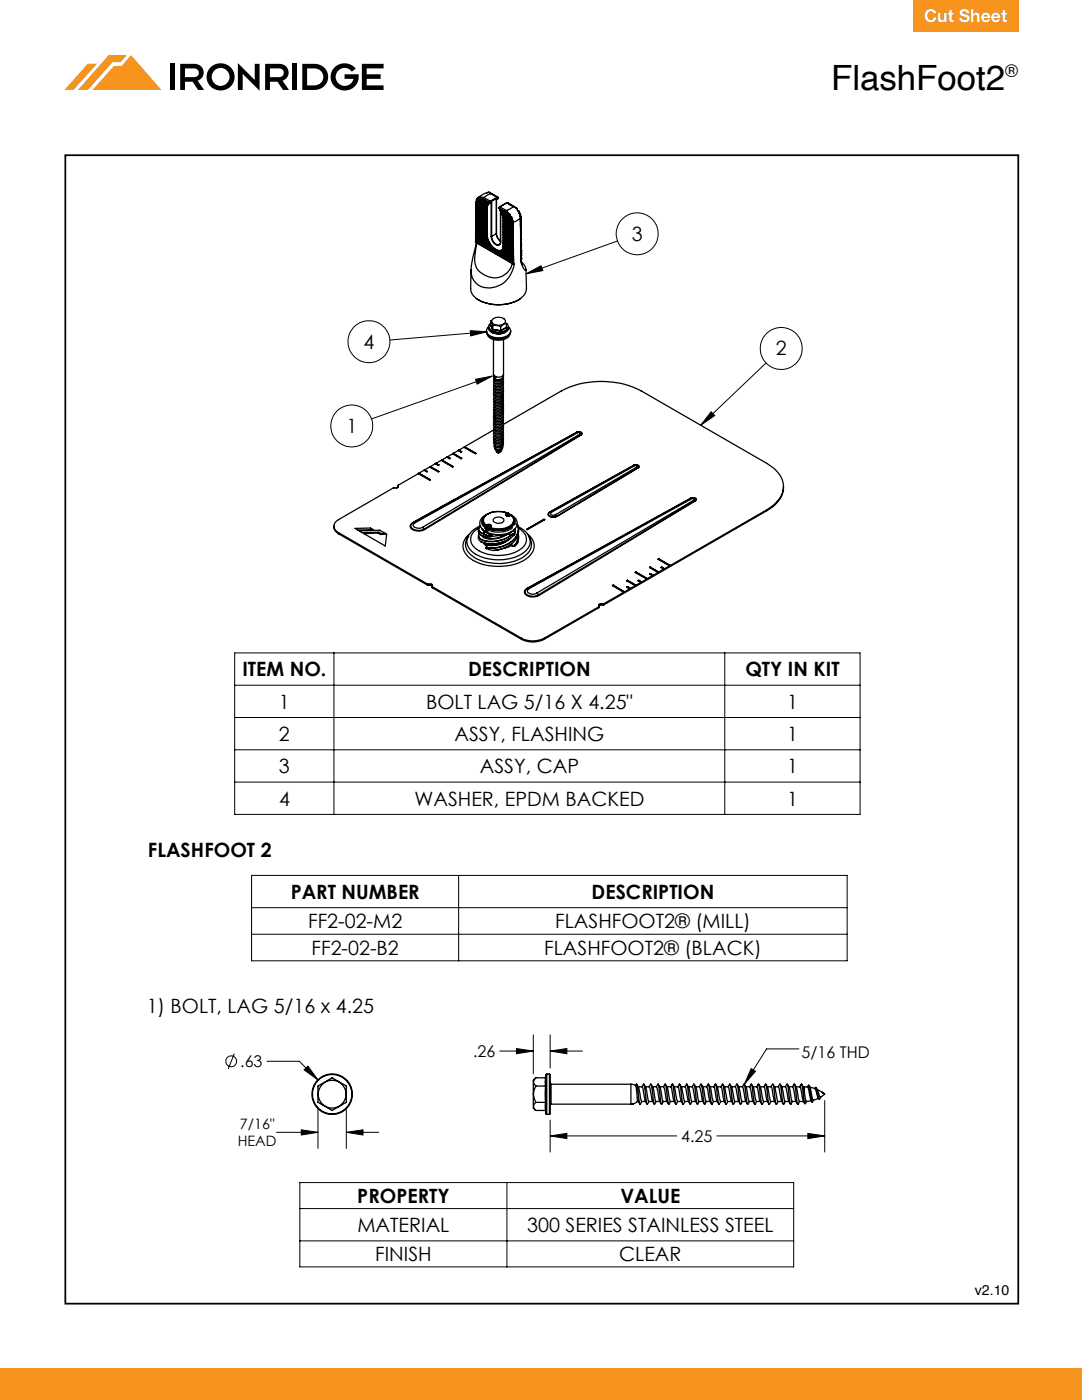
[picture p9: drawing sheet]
<svg xmlns="http://www.w3.org/2000/svg" width="216mm" height="279mm" viewBox="0 0 216 279" stroke-linecap="round" stroke-linejoin="round" font-family="sans-serif">
<g fill="#f7941e">
<path d="M182.2 -.1h21v6.5h-21z"/>
<path d="M-.1 273h216v6.4h-216z"/>
</g>
<g fill="#000">
<path d="M34 12.7h.9v5.3h-.9zM47.5 12.6l3.3 3.4v-3.3h1v5.4l-3.4-3.4v3.3h-.9zM58.3 12.7h.9v5.3h-.9zM66.6 13.6a2.86 2.86 0 0 1 4.4 .1l-.8 .6a1.79 1.79 0 0 0-2.8 0 1.79 1.79 0 0 0 .6 2.7 1.79 1.79 0 0 0 2.5-1.3h-1.7v-.9h2.8a2.79 2.79 0 0 1-3.4 3.2 2.79 2.79 0 0 1-1.6-4.4zM72.2 12.7h4.3v1h-3.3v1.1h2.7v.9h-2.7v1.3h3.3v1h-4.3z"/>
<path d="M36.9 13.7v1.7h1.8a.88 .88 0 0 0 1-.9 .88 .88 0 0 0-1-.8zM36 12.7h2.8a1.72 1.72 0 0 1 1.8 1.4 1.72 1.72 0 0 1-1.2 2l1.3 1.9h-1.2l-1.1-1.7h-1.5v1.7h-.9z"/>
<path d="M42.2 15.3a1.8 1.8 0 0 0 3.6 0 1.8 1.8 0 0 0-3.6 0zM41.2 15.3a2.8 2.8 0 0 1 5.6 0 2.8 2.8 0 0 1-5.6 0z"/>
<path d="M53.9 13.7v1.7h1.7a.88 .88 0 0 0 1-.9 .88 .88 0 0 0-1-.8zM52.9 12.7h2.8a1.72 1.72 0 0 1 1.9 1.4 1.72 1.72 0 0 1-1.2 2l1.3 1.9h-1.2l-1.1-1.7h-1.5v1.7h-1z"/>
<path d="M61.3 13.7v3.3a2.79 2.79 0 0 0 3-.8 1.7 1.7 0 0 0-1.6-2.5zM60.3 12.7h2.4a2.61 2.61 0 0 1 2.8 2.6 2.61 2.61 0 0 1-2.8 2.7h-2.4z"/>
</g>
<path d="M17.5 12.7l-4.6 5.3h1.7l4.8-5.3zM21.7 11l-6.1 7h1.9l5-5.6h1.5l1.3-1.4zM22.8 13.2h1.5l1.9-2.2 6 7h-13.7z" fill="#f7941e"/>
<g fill="none" stroke="#000" stroke-width=".25">
<path d="M95.1 39.9h.1M95.1 39.9l2 1.2M95.1 39.9l1.9 1.1M95.1 40l-.1 .2M95.2 39.6l2 1.2M95.2 39.7h.1M95.2 39.7l2 1.2M95.2 39.7l-.1 .2M95.3 39.5l2.1 1.2M95.3 39.5l-.1 .1M95.4 39.5l2.1 1.2M95.4 39.5h.1"/>
<path d="M95.4 39.4l-.1 .1M95.4 39.5l2.1 1.1M95.4 39.4v.1M95.6 39.3l.2 .1M95.6 39.3l2.1 1.2M95.6 39.3l-.2 .2M95.8 39.4h.1M95.8 39.4l1.9 1.1M95.9 39.4h.7M95.9 39.4l1.8 1.1M96.6 39.4l1.2 .7M97.1 38.5l-1.7 .9"/>
<path d="M97.1 38.5h.1M97.6 38.4l-.5 .1M97.6 38.4l.3 .2M97.6 38.4l1.9 1M97.9 38.6l-1.3 .8M97.9 38.6l1.3 .8M99 39.9h.1M99 39.9v6.7M99.1 39.8v.1M99.1 39.9l-.1 6.7M99.2 39.4h.2M99.2 39.4l-1.4 .7"/>
<path d="M99.4 39.4l-1.6 1M99.4 39.4h.1M99.5 39.4l-.5 .5M94 53.8l-.1 3.7a3.6 3.6 0 0 0 3.1 2.9 7.9 7.9 0 0 0 7.4-1.3 2.35 2.35 0 0 0 .7-1.6l-.2-3.6M94.9 47.1l2.6 1.5M94.9 47.4h.1M94.9 47.7l3 1.8M94.9 48l7.4 4.3M94.9 48.3h.1M94.9 47.4l2.5 1.5M94.9 48.3l7.4 4.3M94.9 46.8l2.1 1.2"/>
<path d="M94.9 47.7l2.9 1.6M94.9 47.1l2.2 1.2M94.9 47.4l2.5 1.4M95 44.3h.1M94.9 44.9l1.9 1.1M94.9 45.2l1.9 1.1M94.9 45.5h.1M94.9 45.8l1.9 1.1M94.9 46.1v.1M94.9 46.4l2 1.2M94.9 46.7v.1M94.9 45.5l1.9 1.1"/>
<path d="M94.9 46.2l2.1 1.2M94.9 44.9l1.9 1M94.9 45.2l1.9 1M94.9 46.1l1.9 1.1M94.9 46.7l2.1 1.2M95 42.1h.1M95 42.6l1.8 1.2M95 43l1.8 1.1M95 43.3l1.8 1.1M95 43.6l1.8 1.1M95 43.9l1.8 1.1M95 44.5l1.8 1.2"/>
<path d="M95 44.5l1.8 1.1M95 44.3l1.8 1M95 44.2l1.8 1.1M95 42.6l1.8 1.1M95 43l1.8 1M95 40.5l1.8 1.1M95 40.8h.1M95 41.1l1.8 1.1M95 41.4l1.8 1.1M95 41.7l1.8 1.1M95 42.4l1.8 1M95 46.9l-.1 .2"/>
<path d="M95 47.5h.1M95 47.5l-.1 .2M95 47.8l-.1 .2M95 48.1h.1M95 48.1l-.1 .2M95 40.8l1.8 1.1M95 42.1l1.8 1.1M95 47.8h.1M95 40.5l1.8 1M95 40.8l1.8 1M95 41.1l1.8 1M95 47.8l7.5 4.3"/>
<path d="M95 48.1l7.5 4.4M95 42l1.8 1.1M95 47.5l2.8 1.6M95 46.9l2.2 1.3M95 48.4l-.8 3.9-.2 1.5M95 44.7l-.1 .2M95 45l-.1 .2M95 45.3l-.1 .2M95 45.6l-.1 .2M95 45.9h.1M95 45.9l-.1 .2M95 46.2h.1"/>
<path d="M95 46.2l-.1 .2M95 46.6l-.1 .1M95 47.2l-.1 .2M95 40.2l2 1.2M95 44.7h.1M95 45h.1M95 45.3h.1M95 45.6h.1M95 46.5v.1M95 46.8v.1M95 40.2l1.9 1.1M95 46.6l2.1 1.1"/>
<path d="M95 44.7l1.9 1.1M95 45l1.9 1.1M95 45.3l1.9 1.1M95 45.6l1.9 1.1M95 45.9l2 1.1M95.1 59.6l1 .6M95.1 42.2l-.1 .2M95.1 42.5l-.1 .1M95.1 42.8h.1M95.1 42.8l-.1 .2M95.1 43.1l-.1 .2M95.1 43.4l-.1 .2"/>
<path d="M95.1 43.7h.1M95.1 43.7l-.1 .2M95.1 44l-.1 .2M95.1 44.4l-.1 .1M95.1 43.1h.1M95.1 43.4h.1M95.1 44h.1M95.1 44.3v.1M95.1 42.5h.1M95.1 42.8l1.8 1.1M95.1 43.1l1.8 1.1M95.1 43.4l1.8 1.1"/>
<path d="M95.1 42.2l1.8 1M95.1 42.5l1.8 1M95.1 43.7l1.8 1.1M95.1 44l1.8 1.1M95.1 44.4l1.8 1M95.1 40.6l-.1 .2M95.1 40.9l-.1 .2M95.1 41.2h.1M95.1 41.2l-.1 .2M95.1 41.5h.1M95.1 41.5l-.1 .2M95.1 41.9l-.1 .1"/>
<path d="M95.1 40.6h.1M95.1 40.9h.1M95.1 41.8v.1M95.1 42.1v.1M95.1 40.6l1.8 1M95.1 40.9l1.8 1.1M95.1 41.2l1.8 1.1M95.1 41.5l1.8 1.1M95.1 41.9l1.8 1M95.1 40.3l-.1 .2M95.1 48.5a8.7 8.7 0 0 0 0 4.9 4.3 4.3 0 0 0 5.3 1.6l.9-.6 .6-.9 .3-.9M96.8 45.6h.1"/>
<path d="M96.8 45h.1M96.8 41.8l.1 .1M96.8 41.6h.1M96.8 41.5v.1M96.8 46.9h.1M96.8 46.6l.1 .1M96.8 46.2l.1 .2M96.8 45.9l.1 .2M96.8 45.7l.1 .1M96.8 45.3l.1 .1M96.8 45l.1 .1M96.8 44.7l.1 .1"/>
<path d="M96.8 44.4l.1 .1M96.8 44l.1 .2M96.8 43.7l.1 .2M96.8 43.4l.1 .1M96.8 43.1l.1 .1M96.8 42.8l.1 .1M96.8 42.5l.1 .1M96.8 42.1l.1 .2M96.8 47.2l.2 .2M96.8 46.9l.2 .1M96.9 41.9v.1M96.9 47.6l.2 .1"/>
<path d="M96.9 41.6l-.1 .2M96.9 41.3l.1 .1M96.9 46.7l-.1 .2M96.9 46.4l-.1 .2M96.9 46.1l-.1 .1M96.9 45.8l-.1 .1M96.9 45.4l-.1 .2M96.9 45.1l-.1 .2M96.9 44.8l-.1 .2M96.9 44.5l-.1 .2M96.9 44.2l-.1 .2M96.9 43.9l-.1 .1"/>
<path d="M96.9 43.5l-.1 .2M96.9 43.2l-.1 .2M96.9 42.9l-.1 .2M96.9 42.6l-.1 .2M96.9 42.3l-.1 .2M96.9 42l-.1 .1M97 47l-.2 .2M97 41.4l-.2 .1M97 48l.2 .2M97 47.9v.1M97 47.4l-.1 .2M97 41l.1 .1"/>
<path d="M97.1 41.1l-.2 .2M97.1 47.7l-.1 .2M97.1 41.7h.1M97.1 46.7h.1M97.1 46.7a3.6 3.6 0 0 0 2.5 3.4l.4-.1M97.1 41.7l-.2 .2M97.1 41.7v5M97.1 46.7l-.3 .2M97.1 48.3l.4 .3M97.2 40.8v.1M97.2 40.8h.1M97.2 46.7a3.5 3.5 0 0 0 2.4 3.3l.7-.2"/>
<path d="M97.2 40.9l-.2 .1M97.2 41.7v5M97.2 48.2l-.1 .1M97.4 48.8l.4 .3M97.4 40.7l-.2 .1M97.4 40.7h.1M97.5 48.6l-.1 .2M97.5 40.6v.1M97.5 40.6l-.3 .4-.1 .7M97.7 40.5h.2M97.7 40.5h.1M97.7 40.5l-.2 .1"/>
<path d="M97.8 40.4l-.1 .1M97.8 40.1v.3M97.8 49.3l.1 .2M97.8 49.1v.2M97.8 40.5l-.5 .5-.1 .7M97.9 49.5l1.4 .8M98 47.2a1.76 1.76 0 0 0 1.4 1.8 .58 .58 0 0 0 .5-.7M98 47.2h.1M98 40.5v6.7M98 40.4h.1M98 40.4l-.1 .1M98.1 40.4l-.2 .1"/>
<path d="M98.1 47.2a1.53 1.53 0 0 0 1.5 1.6l.3-.6M98.1 40.4v6.8M99 46.6l.3 .9 .6 .7-.7-.9-.2-.7M99 46.6l-.9 .6M99.3 50.3h.1M99.3 50.3l3 1.7M99.4 50.3l2.9 1.7M99.5 41.5l1.9 1.1M99.5 41.5l1.9 1M99.6 50.2l-.2 .1M99.6 50.2h.2M99.6 50.2l2.9 1.6"/>
<path d="M99.7 41.9l2.1 1.3M99.7 41.9l2.1 1.2M99.7 41.7v.2M99.7 41.7l2.2 1.2M99.7 41.6v.1M99.8 41.3l-.3 .2M99.8 50.2h.1M99.8 50.2l2.5 1.5M99.8 41.3l1.2 .7M99.8 50.2l2.5 1.4M99.9 42.1v6.2M100 42.4l2 1.2"/>
<path d="M100 42.4l2 1.1M100 50h.1M100 50.1l-.2 .1M100 50l2.3 1.4M100 50.1l2.5 1.4M100 50.1h.1M100 42.2v.2M100 42.2h.1M100 42.2l2.1 1.2M100.2 42.9h.1M100.2 42.9l1.9 1.1M100.2 42.8l1.9 1.1"/>
<path d="M100.2 49.8l2.1 1.2M100.2 49.9l-.2 .1M100.2 49.9h.1M100.2 49.9l2.3 1.3M100.3 42.6l-.1 .2M100.3 42.6h.1M100.3 42.6l2 1.2M100.3 43.2v.1M100.3 43.2l1.9 1.1M100.3 49.6l2 1.1M100.4 43.6h.1M100.4 43.6l1.8 1.1"/>
<path d="M100.4 43.6l1.8 1M100.4 43l-.1 .2M100.4 43h.1M100.4 43.9l1.8 1.1M100.4 44.2v.1M100.4 44.5l1.8 1.1M100.4 44.9l2 1.2M100.4 45.2l1.8 1.1M100.4 45.5h.1M100.4 45.8l1.8 1.1M100.4 46.1v.1M100.4 46.4l1.8 1.2"/>
<path d="M100.4 46.7l1.8 1.1M100.4 47.1h.1M100.4 47.4h.1M100.4 47.7h.1M100.4 48v.1M100.4 48.3l1.9 1.2M100.4 48.6l1.9 1.2M100.4 49h.1M100.4 49.3l1.9 1.1M100.4 49.7l-.2 .1M100.4 44.2l1.8 1.1M100.4 45.5l1.8 1.1"/>
<path d="M100.4 46.2l1.8 1M100.4 47.1l1.9 1.1M100.4 47.4l1.9 1.1M100.4 47.7l1.9 1.1M100.4 48.1l1.9 1M100.4 49l1.9 1.1M100.4 45.8l1.8 1M100.4 43l1.9 1.2M100.4 43.9l1.8 1M100.4 44.9l1.8 1M100.4 45.2l1.8 1M100.4 46.1l1.8 1.1"/>
<path d="M100.4 46.4l1.8 1.1M100.4 46.7l1.9 1.1M100.4 48l1.9 1.1M100.4 48.3l1.9 1.1M100.4 48.6l1.9 1.1M100.4 49l1.9 1M100.4 49.3l1.9 1M100.4 49.7l2 1.1M100.4 49.6v.1M100.5 43.4l-.1 .2M100.5 49.4l-.2 .2M100.5 43.4l1.9 1.1"/>
<path d="M100.5 49.4l1.9 1.1M100.5 49.4h.1M100.5 43.4h.1M100.5 43.7l-.1 .2M100.5 43.7h.1M100.5 44h.1M100.5 44.4h.1M100.5 44.7h.1M100.5 45h.1M100.5 45.3h.1M100.5 45.6h.1M100.5 45.9h.1"/>
<path d="M100.5 46.6h.1M100.5 46.9h.1M100.5 47.2h.1M100.5 47.5h.1M100.5 47.8h.1M100.5 48.1v.1M100.5 48.5h.1M100.5 48.8h.1M100.5 49.1l-.1 .2M100.5 49.1h.1M100.5 43.7l1.9 1.1M100.5 44l1.9 1.1"/>
<path d="M100.5 44l-.1 .2M100.5 44.4l1.9 1M100.5 44.4l-.1 .1M100.5 44.7l1.9 1.1M100.5 44.7l-.1 .2M100.5 45l-.1 .2M100.5 45.3l1.9 1.1M100.5 45.3l-.1 .2M100.5 45.6l1.9 1.1M100.5 45.6l-.1 .2M100.5 45.9l1.9 1.1M100.5 45.9l-.1 .2"/>
<path d="M100.5 46.3l1.9 1M100.5 46.3l-.1 .1M100.5 46.2v.1M100.5 46.6l1.9 1.1M100.5 46.6l-.1 .1M100.5 46.9l1.9 1.1M100.5 46.9l-.1 .2M100.5 47.2l1.9 1.1M100.5 47.2l-.1 .2M100.5 47.5l1.9 1.1M100.5 47.5l-.1 .2M100.5 47.8l1.9 1.2"/>
<path d="M100.5 47.8l-.1 .2M100.5 48.2l1.9 1M100.5 48.2l-.1 .1M100.5 48.5l1.9 1.1M100.5 48.5l-.1 .1M100.5 48.8l1.9 1.1M100.5 48.8l-.1 .2M100.5 49.1l1.9 1.1M101 42l.4 .5M101.1 40.5l-1.4 .8M101.1 40.5l-1.3 .8M101.1 40.5l1.3 .7"/>
<path d="M101.3 40.5h-.2M101.3 40.5h.1M101.3 40.5l1.8 1M101.4 42.5v.1M101.4 42.6l.5 .3M101.8 43.1v.1M101.8 43.2l.3 .2M101.9 42.9l-.1 .2M102 43.6l.3 .2M102 43.5v.1M102.1 43.9l.2 .3M102.1 43.4l-.1 .1"/>
<path d="M102.2 45l.2 .1M102.2 44.9v.1M102.2 44.7l.2 .1M102.2 44.6v.1M102.2 44.4h.2M102.2 47.6l.2 .1M102.2 47.5v.1M102.2 47.2l.2 .1M102.2 47.2h.1M102.2 46.9l.2 .1M102.2 46.8v.1M102.2 46.6l.2 .1"/>
<path d="M102.2 46.3l.2 .1M102.2 46.2v.1M102.2 45.9l.2 .2M102.2 45.6l.2 .2M102.3 49.8l.1 .1M102.3 49.7v.1M102.3 49.5l.1 .1M102.3 49.4v.1M102.3 49.1l.1 .1M102.3 49.1h.1M102.3 48.8l.1 .2M102.3 48.8h.1"/>
<path d="M102.3 48.5l.1 .1M102.3 48.5h.1M102.3 48.2h.1v.1M102.3 47.8l.1 .2M102.3 43.8l-.2 .1M102.3 52.6h.1M102.3 52h.2v.1M102.3 52h.1M102.3 51.7l.2 .1M102.3 51.6v.1M102.3 51.4l.2 .1M102.3 51.3v.1"/>
<path d="M102.3 51l.2 .2M102.3 51h.1M102.3 50.7l.1 .1M102.3 50.4l.1 .1M102.3 50.3v.1M102.3 50l.1 .2M102.3 52.6l.3 .1M102.3 52.3l.2 .1M102.3 52.3h.1M102.3 44.2l-.1 .2M102.4 46.1l-.2 .1M102.4 45.8l-.2 .1"/>
<path d="M102.4 45.4l-.2 .2M102.4 45.1l-.2 .2h.2v.1M102.4 44.8l-.2 .1M102.4 44.5l-.2 .1M102.4 44.4v.1M102.4 41.2l-.6 .5-.8 .3M102.4 41.2l.7 .3M102.4 48.3l-.1 .2M102.4 48l-.1 .2M102.4 47.7l-.1 .1M102.4 47.3l-.2 .2M102.4 47l-.2 .2"/>
<path d="M102.4 46.7l-.2 .1M102.4 46.4l-.2 .2M102.4 52.3l.1 .1M102.4 50.8l-.1 .2M102.4 50.5l-.1 .2M102.4 50.2l-.1 .1M102.4 49.9l-.1 .1M102.4 49.6l-.1 .1M102.4 49.2l-.1 .2M102.4 49l-.1 .1M102.4 48.6l-.1 .2M102.5 52.5l-.2 .1"/>
<path d="M102.5 52.4v.1M102.5 52.1l-.2 .2M102.5 51.8l-.2 .2M102.5 51.5l-.2 .1M102.5 51.2l-.2 .1M102.5 52.4h.1M102.6 52.7a5.2 5.2 0 0 1-6 4.7 3.3 3.3 0 0 1-2.6-3.6M103.1 41.5l.2 .6M103.2 41.9l.3 .2M103.3 42v.1M103.3 42.1h.2M103.5 42.1l.1 .4"/>
<path d="M103.5 42.4l.2 .1M103.5 42.5h.1M103.6 42.5h.1M103.7 42.8v.1M103.7 42.8l.2 .1M103.7 42.5v.3M103.7 42.9h.1M103.7 42.9h.2M103.8 43.2v.1M103.8 43.3h.1M103.8 43.2l.1 .1M103.8 59.6l-1 .6"/>
<path d="M103.8 43.5l-1.4 .9M103.8 43.5v.1M103.8 43.6h.1M103.8 43.8v.1M103.8 43.9h.1M103.8 44.3h.1M103.8 43.5h.1M103.8 43.5l.1 .1M103.8 44.2l.1 .1M103.8 44.5l.2 .1M103.8 44.8l.2 .1M103.8 44.6h.1"/>
<path d="M103.8 44.9h.1M103.8 45.2h.1M103.9 44.5v.1M103.9 44.6h.1M103.9 44.9h.1M103.9 45.4v.1M103.9 45.5h.1M103.9 45.8h.1M103.9 46.1v.1M103.9 46.2h.1M103.9 46.4v.1M103.9 46.5h.1"/>
<path d="M103.9 46.7v.1M103.9 46.8h.1M103.9 42.9l-.1 .3M103.9 52l.6 1.6 .3 .3h.1M103.9 45.2h.1M103.9 45.4l.1 .1M103.9 46.1l.1 .1M103.9 46.4l.1 .1M103.9 46.7l.1 .1M103.9 47.1h.1M103.9 47.4h.1M103.9 47.8h.1"/>
<path d="M103.9 48.1h.1M103.9 48.6v.1M103.9 48.7h.1M103.9 49h.1M103.9 52h.1M103.9 47.7l.1 .1M103.9 48.3l.1 .1M103.9 48.6l.1 .1M103.9 49h.2M103.9 49.3h.2M103.9 49.6l.2 .1M103.9 48.4h.1"/>
<path d="M103.9 49.3h.1M103.9 49.7h.1M103.9 51.9l.3 .9M103.9 43.6l-.1 .2M103.9 43.9l-.1 .4M103.9 44.3v.2M103.9 49.7h.2M103.9 50h.2M103.9 50.3h.2M103.9 50.6h.2M103.9 51h.2M103.9 51.3h.2"/>
<path d="M103.9 51.6h.1M103.9 43.3l-.1 .2M103.9 50h.1M103.9 50.3h.1M103.9 50.6h.1M103.9 51h.1M103.9 49.9l.2 .1M103.9 50.2l.2 .1M103.9 50.9l.2 .1M103.9 51.5l.2 .1M103.9 51.5l.1 .1M104 44.6h.1"/>
<path d="M104 44.6l-.1 .3M104 44.9l-.1 .3M104 45.2h-.1M104 45.2l-.1 .2M104 45.5l-.1 .3M104 45.8l-.1 .3M104 46.2l-.1 .2M104 46.5h.1M104 46.5l-.1 .2M104 46.8l-.1 .3M104 47.1v.1M104 47.2l-.1 .2"/>
<path d="M104 47.4l-.1 .4M104 47.8h.1M104 47.8l-.1 .3M104 48.1l-.1 .3M104 48.4h-.1M104 48.4l-.1 .2M104 48.7l-.1 .3M104 49l-.1 .3M104.1 52.3a1.96 1.96 0 0 1 .8 1.6M104.1 49.3l-.2 .4M104.1 49.7h.1M104.1 49.7l-.2 .3"/>
<path d="M104.1 50l-.2 .3M104.1 50.3h.1M104.1 50.3l-.2 .3M104.1 50.6l-.2 .4M104.1 51l-.2 .3M104.1 51.3l-.2 .2M104.1 51.6h-.1M104.1 51.6l-.2 .4M96.1 60.2a8.8 8.8 0 0 0 6.7 0M97.1 66a1.29 1.29 0 0 0 1 1.4 3 3 0 0 0 3.7-.9l.1-.5M97.2 66.7a2.68 2.68 0 0 0 3.7 .9l.6-.4 .2-.5M97.5 65.2v.2a2.62 2.62 0 0 0 3.6 .5l.4-.7v.3a1.7 1.7 0 0 1-2 1.1 1.74 1.74 0 0 1-2-1.1z"/>
<path d="M97.5 65.3a1.08 1.08 0 0 0-.4 1.2 1.08 1.08 0 0 0 1 .7 3 3 0 0 0 3.7-.9 .95 .95 0 0 0-.3-1M97.9 64.9l.4 .9M97.9 64.8v-.7l.4 .9M97.9 64.5a.79 .79 0 0 0-.4 .8 .79 .79 0 0 0 .6 .7 2.5 2.5 0 0 0 3.3-.6v-.5l-.3-.4M97.9 64.8l.4 .9M97.9 64.8v.1M98.1 66.3a2.97 2.97 0 0 0 2.8 0M98.3 63.7a1.67 1.67 0 0 1 2.6 .4 1.58 1.58 0 0 1-2.4 .6 .56 .56 0 0 1-.2-1zM98.3 65.8l1.6 .2M98.3 65a1.88 1.88 0 0 1 1.6 .2M98.3 65.7l1.6 .3M98.3 65.7v.1"/>
<path d="M98.3 65v.7M98.5 67.8v6.9a1.15 1.15 0 0 0 2 0M98.5 74.7v.3l.3 .3M98.5 74.8v.2l.3 .3M98.8 75.3h.1M99.9 66h.1M99.9 65.2v.8M100.2 75.7a.86 .86 0 0 1-1.4 .3v-.2M100.2 76.3a.84 .84 0 0 1-1.4 .3M100.2 76.8a.84 .84 0 0 1-1.4 .3v-.1M100.2 78a.84 .84 0 0 1-1.4 .3v-.1M100.2 78.6a.82 .82 0 0 1-1.4 .3v-.1"/>
<path d="M100.2 79.2a.84 .84 0 0 1-1.4 .3M100.2 79.8a.84 .84 0 0 1-1.4 .3v-.2M100.2 77.5a.88 .88 0 0 1-1.4 .2v-.1M100.4 79.6v.1a1.09 1.09 0 0 1-.7 1 1.09 1.09 0 0 1-1.2-.5l.2-.3M100.4 79l.1 .4a1.23 1.23 0 0 1-2 .3l.2-.3M100.4 78.5l.1 .2a1.22 1.22 0 0 1-2 .4v-.2l.2-.2M100.4 77.9a.66 .66 0 0 1-.1 .7 .66 .66 0 0 1-.7 .3h-.6l-.4-.2-.1-.2 .2-.3M100.4 76.7v.1a1.05 1.05 0 0 1-1.6 .8l-.3-.4 .2-.2M100.4 76.1a.67 .67 0 0 1-.1 .7 .67 .67 0 0 1-.7 .3h-.6l-.4-.2-.1-.3 .2-.2M100.4 77.3a.98 .98 0 0 1-.4 .9 .98 .98 0 0 1-1.1 .1l-.4-.4 .2-.3M100.4 75.5a.98 .98 0 0 1-.4 1 .98 .98 0 0 1-1.1 0l-.4-.4 .2-.3M100.4 75a1.07 1.07 0 0 1-.6 1 1.07 1.07 0 0 1-1.2-.2l-.1-.3 .2-.3"/>
<path d="M100.5 74.7a.98 .98 0 0 1-.8 1 .98 .98 0 0 1-1.1-.6M100.5 63.6l.1 .1M100.5 67.8v6.9M101 64.6a1.49 1.49 0 0 0-1.1 .6M101 65.4l-1.1 .6M101 65.4h.1M101 65.3l.1 .1M101 64.6v.8M101.1 65.4l-1.2 .6M79.4 96.9v.4M79.5 97.2l-.3 .2h-.8l-10.8 6.3a1.38 1.38 0 0 0-1 1.3 1.38 1.38 0 0 0 1 1.3M79.5 97.2v.1"/>
<path d="M83.5 94.5l-4 2.3v.4M83.5 94.5l2.2 1.3h.2M83.6 94.4l2.3 1.4M83.6 94.5l2.3 1.3M83.6 94.5h-.1M83.6 94.4v.1M84.6 93.9l-1 .5M84.7 93.8h.1M84.7 93.8l.6 .3-.1 .1-.6-.3M84.7 93.8l-.1 .1M85.9 93.1h.1M85.9 93.1l1.7 1-.2 .1-1.7-1-1 .6"/>
<path d="M85.9 93.1l-.1 .1M87 92.5h.1M87 92.5l.6 .3-.2 .1-.5-.4-1 .6M87 92.5l.6 .3M87 92.5l-.1 .1M88 91.9l-1 .6M88.2 91.8h.1M88.2 91.8l2.2 1.3-.1 .1-2.3-1.3M88.2 91.8l2.2 1.3M88.2 91.8l-.2 .1M89.2 91.2l-1 .6M89.3 91.2h.1"/>
<path d="M89.3 91.2l.6 .3-.2 .1-.5-.4M89.3 91.2h-.1M90.3 90.6l-1 .6M90.4 90.5h.1M90.4 90.5l1.7 1-.1 .1-1.7-1M90.4 90.5l-.1 .1M91.4 89.9l-1 .6M91.6 89.8h.1M91.6 89.8l1-.5 2.2 1.3 .2-.1M91.6 89.8l.5 .4h-.1l-.6-.3M91.6 89.8l-.2 .1M92.4 98.8l-9.9 5.5"/>
<path d="M92.7 89.2l2.3 1.3M92.7 89.2l-.1 .1M92.7 89.2h.1M98.6 85.7l-5.9 3.5M99 89.8l.1 .3a.54 .54 0 0 0 .8-.2M99.7 90.2l-.2 .3-.2-.2M100 89.7v.2M100.1 89.7a.62 .62 0 0 1-.4 .5 .62 .62 0 0 1-.7-.1h.1M100.2 89.1a.79 .79 0 0 1-1.4 .3v-.1M100.2 81a.88 .88 0 0 1-1.4 .2v-.1M100.2 81.5a.86 .86 0 0 1-1.4 .3v-.1M100.2 82.1a.78 .78 0 0 1-.7 .6 .78 .78 0 0 1-.7-.4"/>
<path d="M100.2 82.7a.86 .86 0 0 1-1.4 .3v-.1M100.2 83.9a.84 .84 0 0 1-1.4 .2v-.1M100.2 84.4a.85 .85 0 0 1-1.4 .4v-.2M100.2 85a.84 .84 0 0 1-1.4 .3v-.1M100.2 85.6a.84 .84 0 0 1-1.4 .3v-.1M100.2 86.8a.84 .84 0 0 1-1.4 .3v-.2M100.2 87.4a.86 .86 0 0 1-1.4 .3v-.1M100.2 87.9a.84 .84 0 0 1-1.4 .3v-.1M100.2 80.4a.87 .87 0 0 1-1.4 .2v-.1M100.2 83.3a.89 .89 0 0 1-1.4 .3v-.2M100.2 86.2a.91 .91 0 0 1-1.4 .3M100.3 89a.86 .86 0 0 1-.6 .9 .86 .86 0 0 1-1-.4l.3-.2"/>
<path d="M100.4 88.4l.1 .3a1.16 1.16 0 0 1-2 .3l.3-.3v.2a.89 .89 0 0 0 1.4-.3M100.4 87.8l.1 .1a1.13 1.13 0 0 1-.9 .9 1.13 1.13 0 0 1-1.1-.4l.2-.3M100.4 85.5a1.08 1.08 0 0 1-.6 1 1.08 1.08 0 0 1-1.2-.2l-.1-.2 .2-.3M100.4 84.3l.1 .1a1.09 1.09 0 0 1-.9 .9 1.09 1.09 0 0 1-1.1-.5l.2-.2M100.4 83.7a.76 .76 0 0 1-.2 .8 .76 .76 0 0 1-.8 .2h-.5l-.4-.2v-.3l.2-.2M100.4 82.5a.7 .7 0 0 1-.1 .8 .7 .7 0 0 1-.8 .2 .81 .81 0 0 1-1-.5l.2-.2M100.4 82l.1 .1a1.14 1.14 0 0 1-.9 .9 1.14 1.14 0 0 1-1.1-.4l.2-.3M100.4 81.4l.1 .1a1.09 1.09 0 0 1-1.7 .8l-.3-.3 .2-.4M100.4 80.8l.1 .1a1.04 1.04 0 0 1-1.6 .9l-.3-.2-.1-.2 .2-.3M100.4 80.2l.1 .4a1.27 1.27 0 0 1-2 .2l.2-.3M100.4 87.2l.1 .1a1.07 1.07 0 0 1-.9 1 1.07 1.07 0 0 1-1.1-.6l.2-.2M100.4 86.6a.94 .94 0 0 1-.4 .9 .94 .94 0 0 1-1 .1 .49 .49 0 0 1-.5-.4l.2-.3"/>
<path d="M100.4 86a.66 .66 0 0 1-.6 1 .96 .96 0 0 1-1.3-.5l.2-.2M100.4 84.9a.86 .86 0 0 1-1.1 1l-.5-.1a.38 .38 0 0 1-.3-.5l.2-.1M100.4 83.1a.86 .86 0 0 1-1.1 1 .67 .67 0 0 1-.8-.5l.2-.2M100.5 84.7l11.5-6.7a17.7 17.7 0 0 1 16 0l25 14.5a5.6 5.6 0 0 1 3.3 4.9 6.1 6.1 0 0 1-3.3 4.3M115.1 86.3a.63 .63 0 0 1 1 .4l-.1 .1M115.1 86.3l-32.7 18M115.1 86.3h.1M115.1 86.3l-32.6 18M115.1 86.3h.2M115.1 86.3a.56 .56 0 0 1 .6-.1 .56 .56 0 0 1 .3 .5l-.1 .1M115.3 86.3l-32.5 18M115.3 86.3a.27 .27 0 0 1 .4 0 .27 .27 0 0 1 .1 .3"/>
<path d="M115.8 86.6l-31.5 18.6M115.8 86.6l.1 .2M115.9 86.8l-31.3 18.8M115.9 86.8h.1M116 86.8l-31.3 18.9M126.5 92.9a.56 .56 0 0 1 .7-.2 .56 .56 0 0 1 .2 .7M126.5 92.9l-16.8 9.3M126.5 92.9h.1M126.5 92.9h.2M126.5 92.9a.59 .59 0 0 1 .9 .3l-.1 .1M126.7 92.9l-16.7 9.4M126.7 92.9a.27 .27 0 0 1 .3-.1 .27 .27 0 0 1 .1 .4"/>
<path d="M127.1 93.2l-16.3 9.5M127.1 93.2l.2 .1M127.3 93.3l-16.2 9.7M127.3 93.3l.1 .1M127.4 93.4l-16.2 9.7M137.9 99.4a.67 .67 0 0 1 1 .4l-.1 .1M137.9 99.4l-32.8 18.1M137.9 99.4h.1M137.9 99.4l-32.7 18.1M137.9 99.4l.2 .1M137.9 99.4a.52 .52 0 0 1 .6-.1 .52 .52 0 0 1 .3 .5l-.1 .1M138.1 99.5l-32.5 18"/>
<path d="M138.1 99.5a.27 .27 0 0 1 .3-.1 .27 .27 0 0 1 .2 .4h-.1M138.5 99.8l-31.4 18.6M138.5 99.8l.2 .1M138.7 99.9l-31.2 18.8M138.7 99.9h.1M138.8 99.9l-31.3 18.9M156.3 97.1a4.9 4.9 0 0 1-2.6 4.4l-.7 .4M66.6 105v.4a1.75 1.75 0 0 0 1 1.1M67.6 106.3l17.7 10.3M67.6 106.5l17.7 10.3M67.6 106.3v.2M70.9 105.5l3-.1 .6 .3-3.1 .1z"/>
<path d="M71.7 106l4.1-.2 1.1 .7h-.8l-.5-.3-3.3 .1zM72.6 106.5l2.8-.1 .5 .3 1.3-.1-.3 2.4zM82.4 104.3a.74 .74 0 0 0-.5 .6 .74 .74 0 0 0 .3 .7 2.64 2.64 0 0 0 2.5 .1M82.4 104.3h.1M82.5 104.3a.68 .68 0 0 0-.5 .6 .68 .68 0 0 0 .4 .7 2.4 2.4 0 0 0 2.2 0M82.5 104.3h.1M82.5 104.3h.3M82.8 104.3a.47 .47 0 0 0-.4 .5 .47 .47 0 0 0 .3 .4l.7 .2 .9-.2M84.3 105.2l.3 .4M84.6 105.6l.1 .1M85.3 116.6h.3M85.3 116.8h.3"/>
<path d="M85.3 116.6v.2M85.6 116.6v.2M85.9 116.6l.4 .1-.1 .4h.1M85.9 116.8l.4 .1M85.9 116.6h-.3M85.9 116.6v.2M85.9 116.8h-.3M86.2 117l.1 .3M86.3 117.1l17.8 10.3M86.3 117.1v.2M86.3 117.3l17.8 10.3M93.3 107.1h.1"/>
<path d="M93.3 107.1a2.69 2.69 0 0 0 1 3.9 9.7 9.7 0 0 0 10.6-.2 2.64 2.64 0 0 0 .7-3.7M93.3 107.1a2.76 2.76 0 0 0 1.7 3.5 9.5 9.5 0 0 0 9.8-.5 2.44 2.44 0 0 0 .8-3M95.5 105.6a1.31 1.31 0 0 0 1.4 1.5M95.5 105.3a2.42 2.42 0 0 0-1.6 2.3 2.42 2.42 0 0 0 1.6 2.3 8.4 8.4 0 0 0 8.7-.5 2.29 2.29 0 0 0-.5-3.9l-.2-.1M95.7 105.2l-.2 .4 .1 .4 .4 .4 .5 .2M95.9 105l-.5 .2a4.2 4.2 0 0 0-2.1 2M95.9 105a.7 .7 0 0 0-.4 .7 .7 .7 0 0 0 .5 .6l.5 .2M96 106.8h.1M96 106.8l1.1 .4M96.2 105.6l.5 .4M96.2 107.6v.2M96.3 105.6l.3 .3"/>
<path d="M96.4 108.3l.3 .3M96.5 106.5h.1M96.5 106.5l.1 .1M96.5 106.6l.4 .2M96.5 106.6h.1M96.6 106.6l.3 .1M96.6 106.6h.1M96.6 103.2l-.2 .2a1.35 1.35 0 0 0 .1 1.7M96.6 105.9l.1 .1M96.7 105.3l.4 .3M96.7 106l-.2 .5M96.7 106h.1"/>
<path d="M96.7 106l1.4 .7M96.7 108.6l.3 .3M96.7 108.6l.3 .1M96.7 106l.7 .4 .8 .3M96.8 105.2l.2 .1M96.8 105.2v.2M96.9 106.8l.8 .1M96.9 107.1l.2 .1M96.9 105.1h.2M96.9 105.1l-.1 .1M96.9 105.1a1.24 1.24 0 0 1-.4-1.7 1.19 1.19 0 0 0 .4 1.7M96.9 105.1l.1 .1"/>
<path d="M96.9 105.1h.1M96.9 106.8v.3M96.9 106.7l.8 .1M96.9 106.7v.1M96.9 104.9l.2 .1M96.9 104.9v.2M96.9 104.9h.1M97 109.3l.1 .1M97 104.8h.1M97 108.7l.1 .1M97 108.7h.1M97 104.8l.1 .2"/>
<path d="M97 104.8l-.1 .1M97 105.3h.1M97 105.3l.1 .1M97 109.3l.1 .2M97 108.9l.1 .1M97 105.3l-.1 .2M97 108.7v.2M97 105.2v.1M97.1 109.5l1.3 .4M97.1 105.4l.3 .2M97.1 105.1l-.1 .1M97.1 105.4l-.1 .2"/>
<path d="M97.1 109.4v.1M97.1 108.8l-.1 .5M97.1 105v.1M97.2 104.7h.7l.2 .2-.2 .2M97.2 104.7l.1 .2M97.2 105.7a.22 .22 0 0 0-.3 .1 .22 .22 0 0 0 .1 .3l.2-.2M97.2 104.7l-.2 .1M97.3 105.1l.1 .1M97.3 104.9l.4-.1 .3 .2M97.3 105.1h.6M97.3 104.9v.2M97.3 105.1l-.3 .2"/>
<path d="M97.3 104.9l-.2 .1M97.4 105.8l-.2-.1 .2 .1M97.4 105.8h.1M97.4 105.2h.3M97.4 105.2l-.3 .2M97.4 105.6v.2M97.4 105.6h.1M97.5 102.5a1.96 1.96 0 0 0-1.5 2.7l.9 .9M97.5 105.7v.1M97.5 105.6v.1M97.5 105.6h.1M97.5 105.6h-.1"/>
<path d="M97.6 105.5l-.1 .1M97.6 105.5h.1M97.6 105.6l-.1 .2M97.6 105.5v.1M97.6 105.3h.1M97.6 105.3v.2M97.7 105.2l-.1 .1M97.7 105.3h.1M97.7 105.2h.1M97.7 105.3l-.1 .2M97.7 105.2v.1M97.7 106.8v.1"/>
<path d="M97.7 107.1l-.6 .1M97.7 106.9v.2M97.9 105.1h.1M97.9 105.1l-.2 .1M97.9 105v.1M98 107.1h.2M98 106.7l.1 .1M98 106.7h.1M98 106.7l-.3 .1M98.1 107.1h.1M98.1 107h.1M98.1 106.8h.1"/>
<path d="M98.1 106.7v.1M98.1 106.8l-.4 .1M98.1 106.8v.3M98.1 107.1h-.4M98.2 106.7h-.1M98.2 106.7l-.1 .1M98.2 106.7v.4M98.6 103.4a1.34 1.34 0 0 1 1.9 .3 1.2 1.2 0 0 1-1.9 .5 .42 .42 0 0 1 0-.8zM101 102.5l-.1 .2 .1 .2 .4 .1 .3-.1M101 106.7l-2.8 .3M101 106.7a5.3 5.3 0 0 1-4.5 .5l-.2-.3M101 102.5l.1 .2"/>
<path d="M101.1 102.7h-.1a.38 .38 0 0 0 .3 .4 .38 .38 0 0 0 .4-.2M101.1 102.9h.1M101.1 102.7v.2M101.2 109.3l-.6 .1M101.2 102.4a4.3 4.3 0 0 0-4.5 .7 1.17 1.17 0 0 0 .3 1.7M101.2 102.4h.1M101.2 106.6l-.2 .1M101.2 106.6h.1M101.2 102.4l.1 .2M101.2 102.4l-.2 .1M101.3 102.4h.1M101.3 106.6a5.4 5.4 0 0 1-4.8 .6l-.3-.3"/>
<path d="M101.3 106.6l.8 .1M101.3 106.6h.1M101.3 102.4a4.1 4.1 0 0 0-4.8 1 1.18 1.18 0 0 0 .4 1.5M101.3 102.4v.2M101.3 102.4l.1 .2M101.3 102.6l-.2 .1M101.3 102.6v.1M101.3 102.5a2 2 0 0 1 1.7 2.7 5 5 0 0 1-5.7 1.1l.1-.5M101.3 102.7h.1M101.3 102.5l.1 .2M101.4 102.5v.1M101.4 102.5h.1"/>
<path d="M101.4 102.6h.1M101.4 102.6l-.1 .1M101.4 102.6l.1 .2M101.4 102.6v.1M101.4 102.7h.1M101.4 102.7l.1 .1M101.4 102.7l-.3 .2M101.5 102.8h.1M101.5 102.8l.2 .1M101.5 102.8l-.2 .2M101.6 107.6a5.8 5.8 0 0 1-5.6 .5M101.6 102.8l.1 .1"/>
<path d="M101.6 107.6a5.5 5.5 0 0 1-4.6 1.1M101.6 108.9a6.8 6.8 0 0 1-3.1 1h-.1M101.6 108.9h.1M101.6 109.1l-.4 .2M101.6 108.9l-.4 .4M101.6 108.9v.2M101.8 108.8l.6 .1M101.8 108.8l-.2 .1M101.9 102.8h.1M101.9 102.8l-.2 .1M102 102.8a1.39 1.39 0 0 1 .4 1.5 1.39 1.39 0 0 1-1.2 .9l-1.4 .4-1.6-.2-.5-.2M102 102.8h.1"/>
<path d="M102 102.9l.1 .1M102 107.3a5.5 5.5 0 0 1-4.9 1.5M102 102.8a1.28 1.28 0 0 1 .6 1.3 1.28 1.28 0 0 1-.9 1 4.9 4.9 0 0 1-4 .2M102 108.6l-.2 .2M102.1 106.7a6.5 6.5 0 0 1-6.1 .9l-.4-.3-.1-.4 .2-.4-.2 .5a1.93 1.93 0 0 0 2 1.1 7.2 7.2 0 0 0 4.7-1.4M102.1 102.9h.1M102.1 106.7h.1M102.2 106.6l-.5 .4M102.2 103l.5 .8v.9M102.2 106l-1 .6M102.2 106.7h-.1M102.2 106.7h.1"/>
<path d="M102.3 105.3a5.3 5.3 0 0 1-4.9 .5M102.4 108.9h.2M102.4 109l-.8 .1M102.4 108.9v.1M102.5 103.4a1.49 1.49 0 0 1-1.2 2.1l-1.5 .3-2.2-.3M102.5 105.8l-.4 .4-.9 .4M102.5 105.8h.1M102.5 105.8l.2 .2M102.5 103.4a1.49 1.49 0 0 1-1.2 2.1l-1.5 .3h-1.2l-1-.3M102.5 106.5l-.3 .2M102.5 106.5h.1M102.5 106.9a6.5 6.5 0 0 1-6.5 1.2l-.4-.3-.1-.8"/>
<path d="M102.5 106.5v.4M102.6 105.7l-.1 .2M102.7 106v.3l-.2 .2M102.7 106h.1M102.7 108.9h-.1M102.7 109h-.3M102.7 108.9v.1M102.7 106.2v.4l-.2 .3M102.7 105.6v.4M102.8 105.5l-.1 .6M103.2 104.6a2.98 2.98 0 0 1-1.7 3.9 7 7 0 0 1-4.5 .8M103.2 104.6a3 3 0 0 1-1.7 3.9 6.9 6.9 0 0 1-4.4 .9"/>
<path d="M103.4 105.1l.5 .3a4.1 4.1 0 0 1 1.7 1.7M103.4 106.5a2.49 2.49 0 0 1-.7 2.4M103.4 106.6a2.76 2.76 0 0 1-.8 2.3M103.5 105.6a3.8 3.8 0 0 1-3 3.8l-2.1 .5M103.5 107l-.2 1.4-.6 .6M105.1 105.6l3.4-1.9h.2l-3.5 2zM105.1 117.5a.72 .72 0 0 0-.5 .6 .72 .72 0 0 0 .4 .7 2.44 2.44 0 0 0 2.5 0M105.1 117.5h.1M105.2 117.5a.68 .68 0 0 0-.3 1 2.36 2.36 0 0 0 2.6 .2M105.2 117.5h.1M105.3 106.6a2.83 2.83 0 0 1-.3 4.9 10.6 10.6 0 0 1-11.5-.4 2.77 2.77 0 0 1 .1-4.5M105.3 117.5h.3"/>
<path d="M105.6 117.5a.47 .47 0 0 0-.4 .4 .47 .47 0 0 0 .4 .5 1.46 1.46 0 0 0 1.5 0M107.1 118.4l.4 .3M107.5 118.7v.1M108.5 103.7h.1M109.7 102.2a.45 .45 0 0 0-.4 .4 .45 .45 0 0 0 .3 .4l.6 .2 1-.1M109.7 102.2h.1M109.7 102.2l-.2 .3a1.09 1.09 0 0 0 1.6 .5M109.7 102.2l.3 .1M110 102.3a.38 .38 0 0 0 0 .5 .38 .38 0 0 0 .5 0l.3-.1M110.8 102.7l.3 .3M111.1 103l.1 .1M115.2 112l-9.9 5.5"/>
<path d="M122.3 116.8h.1M122.3 116.8l2.3 1.3M122.3 116.8l-.1 .1 2.3 1.3M124.5 118.2h.1M124.5 118.2l-4 2.3M124.6 118.1h.1M124.6 118.1l-.1 .1M125 115.9l1.8 1M125.2 117.1h.1M125.2 115.8l1.7 1M125.2 115.8l-.2 .1M125.2 117.1l.5 .4"/>
<path d="M125.2 117.1l-.2 .1 .6 .3M125.2 115.8h.1M125.6 117.5l-1 .6M125.7 117.5h.1M125.7 117.5h-.1M126.8 116.9h.1M126.8 116.9l-1.1 .6M126.8 114.3l2.2 1.3M126.9 116.8h.1M126.9 114.2l2.3 1.3M126.9 114.2l-.1 .1M126.9 116.8l-.1 .1"/>
<path d="M126.9 114.2h.1M127.3 115.9l.6 .3M127.5 115.8l.5 .4M127.5 115.8l-.2 .1M127.5 115.8h.1M127.9 116.2h.1M127.9 116.2l-1 .6M128 116.2h.1M128 116.2h-.1M129 115.6l-1 .6M129.2 115.5h.1M129.2 115.5l-.2 .1"/>
<path d="M129.7 114.5h.1M129.7 113.2h.1M129.7 113.2l1.7 1M129.7 113.2l-.1 .1 1.7 1M129.7 114.5l.6 .3M129.7 114.5l-.1 .1 .6 .3M130.2 114.9h.1M130.2 114.9l-1 .6M130.3 114.8h.1M130.3 114.8l-.1 .1M131.3 114.3h.1M131.3 114.3l-1 .5"/>
<path d="M131.4 111.5h.1M131.4 111.5l2.3 1.4M131.4 111.5l-.1 .1 2.3 1.3M131.4 114.2l-.1 .1M131.4 114.2h.1M132 113.2h.1M132 113.2l.6 .3M132 113.2l-.1 .1 .5 .3M132.4 113.6h.1M132.4 113.6l-1 .6M132.6 113.5h.1M132.6 113.5l-.2 .1"/>
<path d="M133.6 112.9h.1M133.6 112.9l-1 .6M133.7 112.9h.1M133.7 112.9h-.1M153 101.7l-19.3 11.2M153 101.7v.2M153 101.9l-32.5 18.8M104.1 127.4a5 5 0 0 0 4.5 0M104.1 127.6a5 5 0 0 0 4.5 0M104.1 127.4v.2M108.6 127.4v.2M119.5 121.1l-10.9 6.3"/>
<path d="M119.5 121.1v.2M119.5 121.3l-10.9 6.3M119.6 121l-.1 .3M119.9 120.5l-.4 .1v.5M119.9 120.7l-.4 .1M119.9 120.5h.3M119.9 120.5v.2M119.9 120.7h.3M120.2 120.5v.2M120.5 120.5h-.3M120.5 120.7h-.3M120.5 120.5v.2"/>
<path d="M63.4 216.7l2.9-1.6 2.5 1.4 .3 .2v3.3l-2.8 1.6-2.2-1.2-.7-.4zM106.9 215.1a1 1 0 0 0 0 1.6M106.9 216.7a3.1 3.1 0 0 0 0 3.3M106.9 215.1l-.5 .5v5.5l.5 .5M106.9 216.7h1.9M106.9 215.1h1.9M108.8 216.7v3.3M108.8 215.1v1.6M109 214.5v7.8M109 214.5l-.2 .6M109.1 214.3l-.1 .2M109.1 214.3v8.1"/>
<path d="M109.1 214.3h.5M109.6 214.3l.2 .2v7.8l-.2 .1M109.6 214.3v8.1M109.8 216.2l.2 .2M110 216.4v4M110 216.4h15.9M125.9 216.4l1 .2M125.9 216.4v4M127 216.4l.4 .6 .6 2.8M127.2 219.1l-.3-2.4h-.1l.2-.4 .7 4.1 .4-.6M127.2 219.8l-.8 .5M127.2 219.1l.2 .7"/>
<path d="M127.2 219.1v.7M127.2 219.8h.2M127.3 219.8l.4 .6M127.4 216.9l.8 .1 .6 2.8 .3 .6M128 219.8h.8M128.1 216.9l.4-.6 .7 4.1 .3-.6M128.5 216.4a9.8 9.8 0 0 1 .9 3.4h.8M128.8 216.9l.8 .1 .6 2.8M129.5 216.9l.4-.6 .7 4.1 .3-.6M129.9 216.4a8.2 8.2 0 0 1 .9 3.3l.9 .1M130.2 219.8l.3 .6M130.2 216.9h.8l.5 2.7 .5 .8"/>
<path d="M130.9 216.9l.4-.6 .7 4.1 .4-.6M131.3 216.4l.5 .7 .5 2.7h.8M131.7 216.9h.7M132.4 216.9l.4-.6 .6 4.1 .4-.6M132.4 216.9l.6 2.7 .4 .8M132.8 216.4l.4 .7 .6 2.7M133.1 216.9h.7l.2 .2a8.4 8.4 0 0 0 .8 3.3M133.8 219.8h.7M133.8 216.9l.4-.6 .7 4.1 .3-.6M134.2 216.4l.4 .6 .6 2.8h.8M134.5 216.9h.8l.1 .2a7.6 7.6 0 0 0 .9 3.3M135.2 216.9l.4-.6 .7 4.1 .4-.6"/>
<path d="M135.6 216.4l.5 .8 .5 2.6h.8M136 216.9h.7M136.7 216.9l.4-.6 .6 4.1 .4-.6M136.7 216.9l.1 .3a8.8 8.8 0 0 0 .9 3.2M137.1 216.4l.4 .7 .6 2.7M137.4 216.9h.8l.5 2.7 .4 .8M138.1 219.8h.7M138.1 216.9l.4-.5 .7 4 .3-.6M138.5 216.4a8.6 8.6 0 0 1 .9 3.3l.9 .1M138.8 216.9h.8l.5 2.7 .5 .8M139.5 216.9l.4-.6 .7 4.1 .4-.6M139.9 216.4a9.4 9.4 0 0 1 .9 3.2l.1 .2h.8"/>
<path d="M140.3 216.9h.7l.6 2.7 .4 .8M141 216.9l.3-.6 .7 4.1 .4-.6M141.4 216.4l.4 .7 .5 2.7h.8M141.7 216.9h.7M142.4 216.9l.4-.6 .2 1.6a5 5 0 0 0 .5 2.5l.3-.6M142.4 216.9l.2 .2a7.6 7.6 0 0 0 .8 3.3M142.8 216.4l.4 .8 .6 2.6M143.1 216.9h.8l.1 .3a7.2 7.2 0 0 0 .9 3.2M143.8 219.8h.7M143.8 216.9l.4-.5 .7 4 .4-.6M144.2 216.4a9.5 9.5 0 0 1 .9 3.3l.1 .1h.8M144.5 216.9l.9 .1 .5 2.8"/>
<path d="M145.3 216.9l.3-.6 .7 4.1 .4-.6M145.7 216.4l.3 .6M145.9 219.8l.4 .6M146 217l.6 2.7 .8 .1M146 216.9h.7M146.7 216.9l.3-.5a3.8 3.8 0 0 1 .4 2.3l.4 1.7 .3-.6M146.7 216.9l.6 2.7 .4 .8M147.1 216.4l.3 .6M147.4 216.9l.8 .1 .5 2.6 .4 .8M147.4 217l.7 2.8M148.1 219.8h.7M148.1 216.9l.4-.5 .7 4 .4-.6"/>
<path d="M148.5 216.4l.4 .6M148.8 217l.7 2.8h.8M148.8 216.9l.9 .1 .5 2.8M149.6 216.9l.3-.6 .7 4.1 .4-.6M150 216.4l.4 .8 .3 2.2 .3 .4M150.2 219.8l.4 .6M150.3 216.9h.7l.1 .3a8.8 8.8 0 0 0 .9 3.2M151 219.8h.7M151 216.9l.4-.6 .6 4.1 .4-.6M151.4 216.4a9.5 9.5 0 0 1 .9 3.3l.1 .1M151.7 216.9h.8M152.4 219.8h.7"/>
<path d="M152.4 216.9l.4-.6 .7 4.1 .3-.6M152.5 216.9l.1 .2a9.3 9.3 0 0 0 .8 3.3M152.8 216.4l.4 .7 .6 2.7M153.1 216.9h.8M153.8 219.8h.8M153.9 216.9l.3-.6 .7 4.1 .4-.6M153.9 216.9l.6 2.9M154.3 216.4l.3 .6 .7 2.8M154.5 219.8l.4 .6M154.5 216.9h.8M155.3 219.8h.7M155.3 216.9l.3-.6 .7 4.1 .4-.6"/>
<path d="M155.3 216.9l.1 .2 .5 2.5 .4 .8M155.7 216.4a9.6 9.6 0 0 1 .9 3.4h.8M156 216.9h.7M156.7 216.9l.4-.6 .6 4.1 .4-.6M156.7 216.9l.2 .2a9.3 9.3 0 0 0 .8 3.3M157.1 216.4l.5 1 .4 2.3 .1 .1h.7M157.4 216.9h.8M158.2 216.9l.3-.6 .7 4.1 .4-.6M158.2 216.9l.6 2.9M158.5 216.4l.4 .7 .6 2.7M158.8 219.8l.4 .6M158.8 216.9h.8l.1 .2 .6 2.7"/>
<path d="M159.5 219.8h.8M159.6 216.9l.3-.6 .7 4 .3-.5M160 216.4l.3 .6 .2 1.1M160.3 216.9h.2M160.3 219.8l.3 .5M160.5 216.9h.4a.36 .36 0 0 1 .4 .1 .36 .36 0 0 1 0 .5l.4 1.9 .3 .5M160.5 218.1l.2 1a.54 .54 0 0 0 .3 .7l.8-.1M160.5 216.9v1.2M161.1 217l.3-.4 .2 1.1a4.5 4.5 0 0 0 .5 2.3v-.1M161.4 216.6a7 7 0 0 1 .8 2.8l.1 .2M161.6 217l.4 .1a.92 .92 0 0 1 .9 .9l.5 1.3M162.6 217.2l.1-.2a2.41 2.41 0 0 1 .5 1.7l.2 .7 .4-.5"/>
<path d="M162.8 217l.9 2 .9-.6-1.5-.9M163.3 219.2l-1 .4-.2 .3M164.1 218h.1M164.1 218l.1 .1M106.9 220a.97 .97 0 0 0 0 1.6M106.9 220h1.9M106.9 221.6h1.9M108.8 220v1.6M108.8 221.6l.2 .7M109 222.3l.1 .1M109.1 222.4h.5M110 220.4l-.2 .2"/>
<path d="M110 220.4h15.9M126.3 220.3l-.4 .1M126.3 220.3v.1M126.4 220.3l-.1 .1M126.4 220.3h-.1"/>
<circle cx="66.3" cy="218.4" r="2.77"/>
<circle cx="66.3" cy="218.4" r="3.9"/>
<circle cx="66.3" cy="218.4" r="4"/>
</g>
<g fill="none" stroke="#000" stroke-width=".2">
<path d="M105 54.6l3-1.6 .3 1zM123.2 48.1l-18.2 6.5M93.8 66l3.4 .2-3.3 .8zM94.9 75.7l3.3-.6-3 1.6zM97.2 66.2l-19.4 1.7M98.2 75.1l-24.1 8.5M152.9 72.4l-13.1 12.5M141.9 82.2l.7 .7-2.8 2zM46.8 130.3h124.8v32.2h-124.8zM46.8 136.8h124.8M66.6 130.3v32.2M144.6 130.3v32.2"/>
<path d="M46.8 143.2h124.8M46.8 149.6h124.8M46.8 156.1h124.8M50.2 174.7h118.8v17h-118.8zM91.5 174.7v17M50.2 181.2h118.8M50.2 186.5h118.8M46.8 210.3l-1.3 3M53.3 211.8h6.4l3.7 3.7M61.4 212.8l2 2.7-2.7-2zM99.7 209.8h6.7M103 209.3l3.4 .5-3.4 .5z"/>
<path d="M106.4 206.5v7.8M109.8 209.8l3.3-.5v1zM109.8 206.5v6.7M109.8 209.8h6.4M149.9 213.3l.8 .5-2.2 2.6zM159.4 209.3h-6.4l-4.5 7.1M164.6 219.6v10.3M55.2 226h8.2M59.8 236h98.6v16.8h-98.6zM60.1 225.5l3.3 .5-3.3 .5zM63.4 221.3v7.9M69.1 226l3.3-.5v1z"/>
<path d="M69.1 221.3v7.9M69.1 226h6.4M101.1 236v16.8M109.8 226.7l3.3-.5v1zM109.8 223.5v6.4M109.8 226.7h25.2M143 226.7h21.6M161.2 226.2l3.4 .5-3.4 .5zM59.8 241.2h98.6M59.8 247.6h98.6"/>
<circle cx="127.1" cy="46.7" r="4.2"/>
<circle cx="73.6" cy="68.2" r="4.2"/>
<circle cx="155.9" cy="69.5" r="4.2"/>
<circle cx="70.2" cy="85" r="4.2"/>
<circle cx="46.1" cy="211.8" r="1.07"/>
</g>
<g fill="#000">
<path d="M94.9 75.7l3.3-.6-3 1.6zM149.9 213.3l.8 .5-2.2 2.6z"/>
<path d="M93.8 66l3.4 .2-3.3 .8zM105 54.6l3-1.6 .3 1zM141.9 82.2l.7 .7-2.8 2z"/>
<path d="M60.1 225.5l3.3 .5-3.3 .5zM69.1 226l3.3-.5v1z"/>
<path d="M109.8 226.7l3.3-.5v1zM161.2 226.2l3.4 .5-3.4 .5zM109.8 209.8l3.3-.5v1zM103 209.3l3.4 .5-3.4 .5zM61.4 212.8l-.7 .7 2.7 2z"/>
</g>
<path d="M13 31h190.2v229.2h-190.2z" fill="none" stroke="#000" stroke-width=".35"/>
<text font-size="6.9" x="165.8" y="17.9">FlashFoot2</text>
<g font-size="3.9">
<text x="126.1" y="48">3</text>
<text x="72.5" y="69.6">4</text>
<text x="154.8" y="70.9">2</text>
<text x="69.1" y="86.4">1</text>
<text x="48.4" y="135">ITEM NO.</text>
<text x="93.4" y="135">DESCRIPTION</text>
<text x="148.7" y="135">QTY IN KIT</text>
<text x="55.7" y="141.4">1</text>
<text x="85" y="141.4">BOLT LAG 5/16 X 4.25&quot;</text>
<text x="157" y="141.4">1</text>
<text x="55.7" y="147.9">2</text>
<text x="90.7" y="147.9">ASSY, FLASHING</text>
<text x="157" y="147.9">1</text>
<text x="55.7" y="154.3">3</text>
<text x="95.7" y="154.3">ASSY, CAP</text>
<text x="157" y="154.3">1</text>
<text x="55.7" y="160.8">4</text>
<text x="82.7" y="160.8">WASHER, EPDM BACKED</text>
<text x="157" y="160.8">1</text>
<text x="29.5" y="171">FLASHFOOT 2</text>
<text x="58" y="179.4">PART NUMBER</text>
<text x="118.1" y="179.4">DESCRIPTION</text>
<text x="61.5" y="185.3">FF2-02-M2</text>
<text x="110.8" y="185.3">FLASHFOOT2® (MILL)</text>
<text x="62.2" y="190.6">FF2-02-B2</text>
<text x="108.6" y="190.6">FLASHFOOT2® (BLACK)</text>
<text x="29.3" y="202.2">1) BOLT, LAG 5/16 x 4.25</text>
<text x="71.3" y="240.1">PROPERTY</text>
<text x="71.3" y="245.9">MATERIAL</text>
<text x="105.2" y="245.9">300 SERIES STAINLESS STEEL</text>
<text x="123.8" y="240.1">VALUE</text>
<text x="74.9" y="251.7">FINISH</text>
<text x="123.6" y="251.7">CLEAR</text>
</g>
<text font-size="3.5" fill="#fff" x="184.4" y="4.4">Cut Sheet</text>
<text font-size="3.5" x="200.6" y="15.4">®</text>
<g font-size="3.2">
<text x="47.9" y="213">.63</text>
<text x="94.4" y="211">.26</text>
<text x="160" y="211.1">5/16 THD</text>
<text x="135.9" y="227.9">4.25</text>
</g>
<g font-size="2.9">
<text x="47.9" y="225.3">7/16&quot;</text>
<text x="47.5" y="228.8">HEAD</text>
</g>
<text font-size="2.8" x="194.5" y="258.4">v2.10</text>
</svg>
